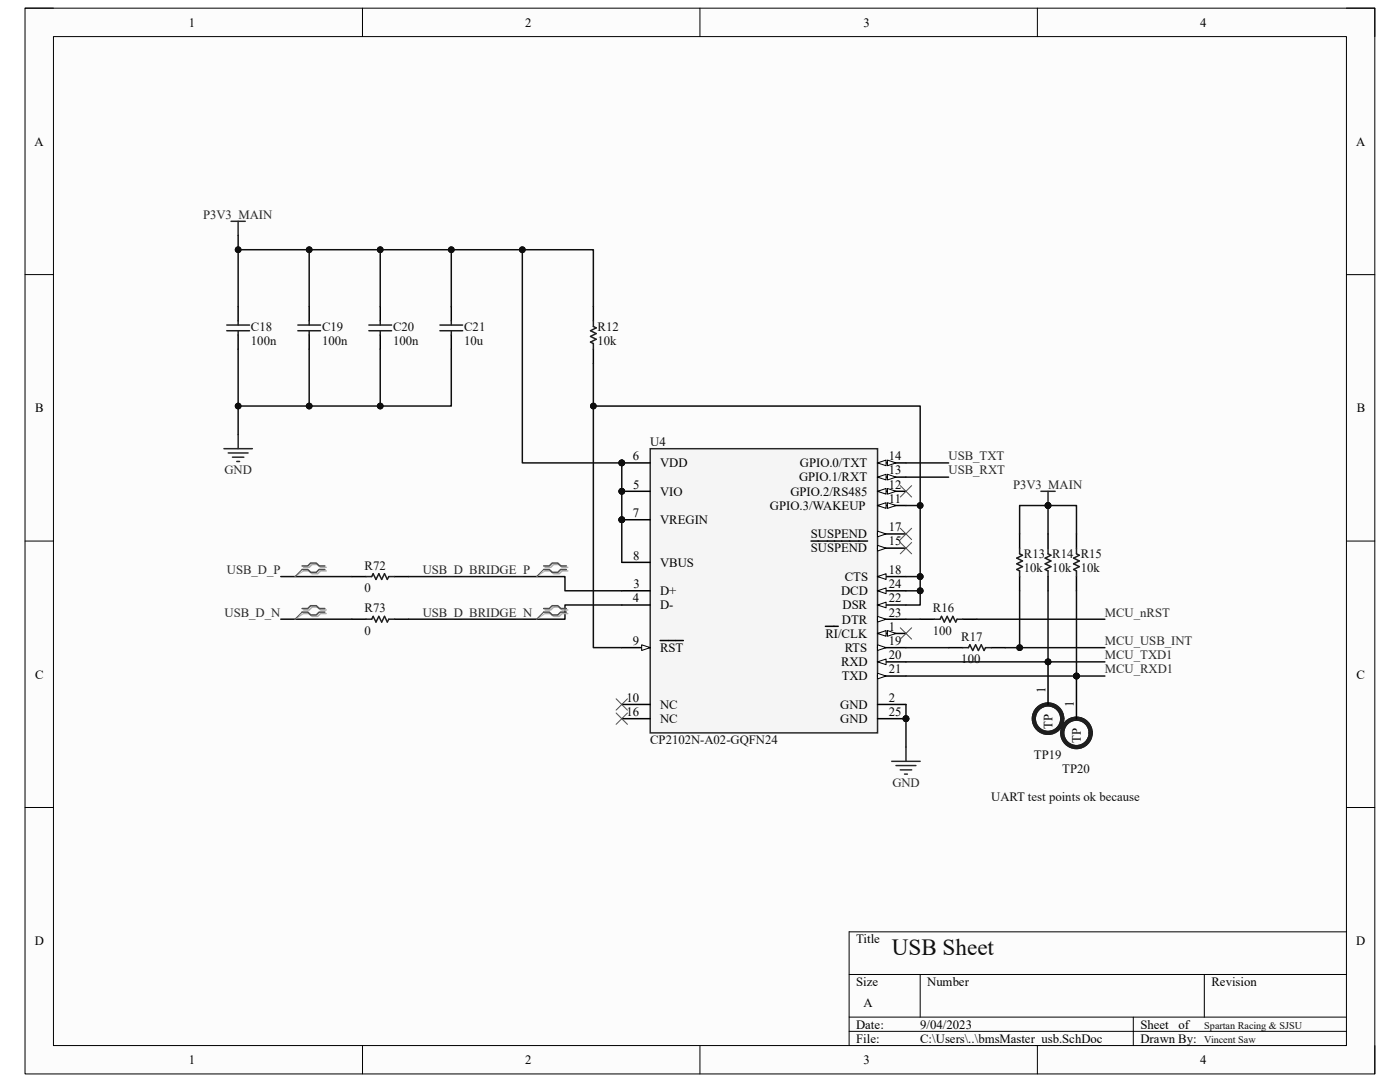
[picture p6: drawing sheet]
<svg xmlns="http://www.w3.org/2000/svg" width="279mm" height="216mm" viewBox="0 0 279 216" stroke-linecap="round" stroke-linejoin="round" font-family="sans-serif">
<path d="M5 1.6h269.4v212.7h-269.4z" fill-rule="evenodd" fill="#fcfcfc"/>
<path d="M5 1.6h269.4v212.7h-269.4z" fill="none" stroke="#000" stroke-width=".2"/>
<path d="M10.7 7.3h258v201.3h-258z" fill-rule="evenodd" fill="#fcfcfc"/>
<g fill="none" stroke="#000" stroke-width=".2">
<path d="M5 1.6h5.7M10.7 7.3h258v201.3h-258zM72.3 1.6v5.7M139.7 1.6v5.7M207 1.6v5.7M268.7 1.6h5.7v5.7M5 54.8h5.7M268.7 54.8h5.7M5 108h5.7M268.7 108h5.7M5 161.1h5.7M268.7 161.1h5.7"/>
<path d="M169.5 194.4h99.2M183.6 194.4v8.6M240.3 194.4v8.6M268.7 185.9h-99.2v22.7M72.3 208.6v5.7M139.7 208.6v5.7M169.5 203h99.2M169.5 205.8h99.2M207 208.6v5.7M226.2 203v5.6M274.4 208.6v5.7"/>
</g>
<path d="M46.1 44.2h2.8M47.5 44.2v2.8M44.7 89.5h5.7M45.5 90.4h4M46.4 91.2h2.3M47.2 92.1h.6M47.5 86.7v2.8" fill="none" stroke="#262626" stroke-width=".3"/>
<path d="M47.5 61.2v2.8M47.5 66.8v2.9M61.7 61.2v2.8M61.7 66.8v2.9M75.9 61.2v2.8M75.9 66.8v2.9M118.4 61.2v2.8M118.4 69.7v2.8" fill="none" stroke="#000" stroke-width=".3"/>
<g fill="none" stroke="#1c1c1c" stroke-width=".3">
<path d="M45.3 64.9h4.5M45.3 66h4.5M47.5 64v.9M47.5 66v.8M59.4 64.9h4.6M59.4 66h4.6M61.7 64v.9M61.7 66v.8M73.6 64.9h4.6M73.6 66h4.6M75.9 64v.9M75.9 66v.8"/>
<path d="M118.4 64v1.1l.6 .3-1.1 .6 1.1 .6-1.1 .5 1.1 .6-1.1 .6 .5 .2v1.2"/>
</g>
<circle cx="124.1" cy="92.4" r=".57" fill="#0e0e0e"/>
<circle cx="124.1" cy="92.4" r=".57" fill="none" stroke="#0e0e0e" stroke-width=".2"/>
<circle cx="124.1" cy="98" r=".57" fill="#0e0e0e"/>
<circle cx="124.1" cy="98" r=".57" fill="none" stroke="#0e0e0e" stroke-width=".2"/>
<circle cx="124.1" cy="103.7" r=".57" fill="#0e0e0e"/>
<circle cx="124.1" cy="103.7" r=".57" fill="none" stroke="#0e0e0e" stroke-width=".2"/>
<circle cx="180.8" cy="143.4" r=".57" fill="#0e0e0e"/>
<circle cx="180.8" cy="143.4" r=".57" fill="none" stroke="#0e0e0e" stroke-width=".2"/>
<path d="M129.8 89.5h45.3v56.7h-45.3z" fill-rule="evenodd" fill="#f5f5f5"/>
<path d="M129.8 89.5h45.3v56.7h-45.3z" fill="none" stroke="#262626" stroke-width=".3"/>
<path d="M124.1 129.2h5.7" fill="none" stroke="#000" stroke-width=".3"/>
<path d="M128.1 128.7l1.7 .5-1.7 .6z" fill="#fbfbfb"/>
<path d="M128.1 128.7l1.7 .5-1.7 .6z" fill="none" stroke="#000" stroke-width=".2"/>
<path d="M124.1 92.4h5.7M124.1 117.9h5.7M124.1 112.2h5.7M124.1 120.7h5.7M131.7 127.8h4.7M124.1 140.6h5.7M124.1 143.4h5.7" fill="none" stroke="#000" stroke-width=".3"/>
<circle cx="124.1" cy="92.4" r=".57" fill="#0e0e0e"/>
<circle cx="124.1" cy="92.4" r=".57" fill="none" stroke="#0e0e0e" stroke-width=".2"/>
<path d="M124.1 98h5.7" fill="none" stroke="#000" stroke-width=".3"/>
<circle cx="124.1" cy="98" r=".57" fill="#0e0e0e"/>
<circle cx="124.1" cy="98" r=".57" fill="none" stroke="#0e0e0e" stroke-width=".2"/>
<path d="M124.1 103.7h5.7" fill="none" stroke="#000" stroke-width=".3"/>
<circle cx="124.1" cy="103.7" r=".57" fill="#0e0e0e"/>
<circle cx="124.1" cy="103.7" r=".57" fill="none" stroke="#0e0e0e" stroke-width=".2"/>
<path d="M175.1 109.4h5.7" fill="none" stroke="#000" stroke-width=".3"/>
<path d="M175.1 108.8l1.7 .6-1.7 .6z" fill="#fbfbfb"/>
<path d="M175.1 108.8l1.7 .6-1.7 .6z" fill="none" stroke="#000" stroke-width=".2"/>
<path d="M161.9 108h11.2M175.1 115.1h5.7" fill="none" stroke="#000" stroke-width=".3"/>
<path d="M175.1 115.1l1.7-.6v1.1z" fill="#fbfbfb"/>
<path d="M175.1 115.1l1.7-.6v1.1z" fill="none" stroke="#000" stroke-width=".2"/>
<path d="M175.1 117.9h5.7" fill="none" stroke="#000" stroke-width=".3"/>
<path d="M175.1 117.9l1.7-.6v1.2z" fill="#fbfbfb"/>
<path d="M175.1 117.9l1.7-.6v1.2z" fill="none" stroke="#000" stroke-width=".2"/>
<path d="M175.1 120.7h5.7" fill="none" stroke="#000" stroke-width=".3"/>
<path d="M175.1 120.7l1.7-.5v1.1z" fill="#fbfbfb"/>
<path d="M175.1 120.7l1.7-.5v1.1z" fill="none" stroke="#000" stroke-width=".2"/>
<path d="M175.1 123.6h5.7" fill="none" stroke="#000" stroke-width=".3"/>
<path d="M175.1 123l1.7 .6-1.7 .5z" fill="#fbfbfb"/>
<path d="M175.1 123l1.7 .6-1.7 .5z" fill="none" stroke="#000" stroke-width=".2"/>
<path d="M175.1 140.6h5.7M175.1 143.4h5.7" fill="none" stroke="#000" stroke-width=".3"/>
<circle cx="180.8" cy="143.4" r=".57" fill="#0e0e0e"/>
<circle cx="180.8" cy="143.4" r=".57" fill="none" stroke="#0e0e0e" stroke-width=".2"/>
<path d="M175.1 92.4h5.7" fill="none" stroke="#000" stroke-width=".3"/>
<path d="M175.1 92.4l1.7-.6v1.1z" fill="#fbfbfb"/>
<path d="M175.1 92.4l1.7-.6v1.1z" fill="none" stroke="#000" stroke-width=".2"/>
<path d="M177.1 91.8l1.7 .6-1.7 .5z" fill="#fbfbfb"/>
<path d="M177.1 91.8l1.7 .6-1.7 .5z" fill="none" stroke="#000" stroke-width=".2"/>
<path d="M175.1 95.2h5.7" fill="none" stroke="#000" stroke-width=".3"/>
<path d="M175.1 95.2l1.7-.6v1.2z" fill="#fbfbfb"/>
<path d="M175.1 95.2l1.7-.6v1.2z" fill="none" stroke="#000" stroke-width=".2"/>
<path d="M177.1 94.6l1.7 .6-1.7 .6z" fill="#fbfbfb"/>
<path d="M177.1 94.6l1.7 .6-1.7 .6z" fill="none" stroke="#000" stroke-width=".2"/>
<path d="M175.1 98h5.7" fill="none" stroke="#000" stroke-width=".3"/>
<path d="M175.1 98l1.7-.5v1.1z" fill="#fbfbfb"/>
<path d="M175.1 98l1.7-.5v1.1z" fill="none" stroke="#000" stroke-width=".2"/>
<path d="M177.1 97.5l1.7 .5-1.7 .6z" fill="#fbfbfb"/>
<path d="M177.1 97.5l1.7 .5-1.7 .6z" fill="none" stroke="#000" stroke-width=".2"/>
<path d="M175.1 100.9h5.7" fill="none" stroke="#000" stroke-width=".3"/>
<path d="M175.1 100.9l1.7-.6v1.1z" fill="#fbfbfb"/>
<path d="M175.1 100.9l1.7-.6v1.1z" fill="none" stroke="#000" stroke-width=".2"/>
<path d="M177.1 100.3l1.7 .6-1.7 .5z" fill="#fbfbfb"/>
<path d="M177.1 100.3l1.7 .6-1.7 .5z" fill="none" stroke="#000" stroke-width=".2"/>
<path d="M175.1 126.4h5.7" fill="none" stroke="#000" stroke-width=".3"/>
<path d="M175.1 126.4l1.7-.6v1.2z" fill="#fbfbfb"/>
<path d="M175.1 126.4l1.7-.6v1.2z" fill="none" stroke="#000" stroke-width=".2"/>
<path d="M177.1 125.8l1.7 .6-1.7 .6z" fill="#fbfbfb"/>
<path d="M177.1 125.8l1.7 .6-1.7 .6z" fill="none" stroke="#000" stroke-width=".2"/>
<path d="M164.7 125h2.6M175.1 129.2h5.7" fill="none" stroke="#000" stroke-width=".3"/>
<path d="M175.1 128.7l1.7 .5-1.7 .6z" fill="#fbfbfb"/>
<path d="M175.1 128.7l1.7 .5-1.7 .6z" fill="none" stroke="#000" stroke-width=".2"/>
<path d="M175.1 132.1h5.7" fill="none" stroke="#000" stroke-width=".3"/>
<path d="M175.1 132.1l1.7-.6v1.1z" fill="#fbfbfb"/>
<path d="M175.1 132.1l1.7-.6v1.1z" fill="none" stroke="#000" stroke-width=".2"/>
<path d="M175.1 106.5h5.7" fill="none" stroke="#000" stroke-width=".3"/>
<path d="M175.1 106l1.7 .5-1.7 .6z" fill="#fbfbfb"/>
<path d="M175.1 106l1.7 .5-1.7 .6z" fill="none" stroke="#000" stroke-width=".2"/>
<path d="M175.1 134.9h5.7" fill="none" stroke="#000" stroke-width=".3"/>
<path d="M175.1 134.3l1.7 .6-1.7 .6z" fill="#fbfbfb"/>
<path d="M175.1 134.3l1.7 .6-1.7 .6z" fill="none" stroke="#000" stroke-width=".2"/>
<path d="M179.7 96.9l2.2 2.3M181.9 96.9l-2.2 2.3M179.7 105.4l2.2 2.3M179.7 108.2l2.2 2.3M181.9 105.4l-2.2 2.3M181.9 108.2l-2.2 2.3M123 139.4l2.2 2.3M125.2 139.4l-2.2 2.3M179.7 125.3l2.2 2.2M181.9 125.3l-2.2 2.2M123 142.3l2.2 2.2M125.2 142.3l-2.2 2.2" fill="none" stroke="#4c4c4c" stroke-width=".2"/>
<path d="M207.7 98h2.9M209.2 98v2.9M178 151.9h5.6M178.8 152.8h4M179.7 153.6h2.2M180.5 154.5h.6M180.8 149.1v2.8" fill="none" stroke="#262626" stroke-width=".3"/>
<path d="M209.2 106.5v2.9M209.2 115.1v2.8M214.8 106.5v2.9M214.8 115.1v2.8M183.6 123.6h2.9M189.3 129.2h2.9M192.2 123.6h2.8M197.8 129.2h2.8" fill="none" stroke="#000" stroke-width=".3"/>
<path d="M209.2 109.4v1.1l.5 .3-1.1 .6 1.1 .5-1.1 .6 1.1 .6-1.1 .5 .6 .3v1.2M214.8 109.4v1.1l.6 .3-1.1 .6 1.1 .5-1.1 .6 1.1 .6-1.1 .5 .5 .3v1.2M186.5 123.6h1.1l.3-.6 .6 1.1 .5-1.1 .6 1.1 .6-1.1 .5 1.1 .3-.5h1.2M192.2 129.2h1.1l.3-.5 .5 1.1 .6-1.1 .6 1.1 .5-1.1 .6 1.1 .3-.6h1.1" fill="none" stroke="#1c1c1c" stroke-width=".3"/>
<circle cx="209.2" cy="100.9" r=".57" fill="#0e0e0e"/>
<circle cx="209.2" cy="100.9" r=".57" fill="none" stroke="#0e0e0e" stroke-width=".2"/>
<path d="M203.5 106.5v2.9M203.5 115.1v2.8" fill="none" stroke="#000" stroke-width=".3"/>
<path d="M203.5 109.4v1.1l.6 .3-1.2 .6 1.2 .5-1.2 .6 1.2 .6-1.2 .5 .6 .3v1.2" fill="none" stroke="#1c1c1c" stroke-width=".3"/>
<circle cx="209.2" cy="132.1" r=".57" fill="#0e0e0e"/>
<circle cx="209.2" cy="132.1" r=".57" fill="none" stroke="#0e0e0e" stroke-width=".2"/>
<g fill="none" stroke="#1c1c1c" stroke-width=".85">
<circle cx="209.2" cy="143.4" r="2.84"/>
<circle cx="209.2" cy="143.4" r="2.83"/>
</g>
<path d="M209.2 132.1v8.5" fill="none" stroke="#000" stroke-width=".3"/>
<circle cx="209.2" cy="132.1" r=".57" fill="#0e0e0e"/>
<circle cx="209.2" cy="132.1" r=".57" fill="none" stroke="#0e0e0e" stroke-width=".2"/>
<circle cx="214.8" cy="134.9" r=".57" fill="#0e0e0e"/>
<circle cx="214.8" cy="134.9" r=".57" fill="none" stroke="#0e0e0e" stroke-width=".2"/>
<g fill="none" stroke="#1c1c1c" stroke-width=".85">
<circle cx="214.8" cy="146.2" r="2.84"/>
<circle cx="214.8" cy="146.2" r="2.83"/>
</g>
<path d="M214.8 134.9v8.5" fill="none" stroke="#000" stroke-width=".3"/>
<circle cx="214.8" cy="134.9" r=".57" fill="#0e0e0e"/>
<circle cx="214.8" cy="134.9" r=".57" fill="none" stroke="#0e0e0e" stroke-width=".2"/>
<path d="M90.1 61.2v2.8M90.1 66.8v2.9" fill="none" stroke="#000" stroke-width=".3"/>
<path d="M87.8 64.9h4.5M87.8 66h4.5M90.1 64v.9M90.1 66v.8" fill="none" stroke="#1c1c1c" stroke-width=".3"/>
<path d="M47.5 49.8h14.2v11.4" fill="none" stroke="#0e0e0e" stroke-width=".3"/>
<circle cx="47.5" cy="49.8" r=".57" fill="#0e0e0e"/>
<circle cx="47.5" cy="49.8" r=".57" fill="none" stroke="#0e0e0e" stroke-width=".2"/>
<circle cx="61.7" cy="49.8" r=".57" fill="#0e0e0e"/>
<circle cx="61.7" cy="49.8" r=".57" fill="none" stroke="#0e0e0e" stroke-width=".2"/>
<path d="M61.7 49.8h14.2" fill="none" stroke="#0e0e0e" stroke-width=".3"/>
<circle cx="75.9" cy="49.8" r=".57" fill="#0e0e0e"/>
<circle cx="75.9" cy="49.8" r=".57" fill="none" stroke="#0e0e0e" stroke-width=".2"/>
<circle cx="61.7" cy="49.8" r=".57" fill="#0e0e0e"/>
<circle cx="61.7" cy="49.8" r=".57" fill="none" stroke="#0e0e0e" stroke-width=".2"/>
<path d="M61.7 69.7v11.3h-14.2" fill="none" stroke="#0e0e0e" stroke-width=".3"/>
<circle cx="47.5" cy="81" r=".57" fill="#0e0e0e"/>
<circle cx="47.5" cy="81" r=".57" fill="none" stroke="#0e0e0e" stroke-width=".2"/>
<circle cx="61.7" cy="81" r=".57" fill="#0e0e0e"/>
<circle cx="61.7" cy="81" r=".57" fill="none" stroke="#0e0e0e" stroke-width=".2"/>
<path d="M75.9 69.7v11.3h-14.2" fill="none" stroke="#0e0e0e" stroke-width=".3"/>
<circle cx="75.9" cy="81" r=".57" fill="#0e0e0e"/>
<circle cx="75.9" cy="81" r=".57" fill="none" stroke="#0e0e0e" stroke-width=".2"/>
<circle cx="61.7" cy="81" r=".57" fill="#0e0e0e"/>
<circle cx="61.7" cy="81" r=".57" fill="none" stroke="#0e0e0e" stroke-width=".2"/>
<path d="M104.2 49.8v42.6h19.9" fill="none" stroke="#0e0e0e" stroke-width=".3"/>
<circle cx="104.2" cy="49.8" r=".57" fill="#0e0e0e"/>
<circle cx="104.2" cy="49.8" r=".57" fill="none" stroke="#0e0e0e" stroke-width=".2"/>
<circle cx="124.1" cy="92.4" r=".57" fill="#0e0e0e"/>
<circle cx="124.1" cy="92.4" r=".57" fill="none" stroke="#0e0e0e" stroke-width=".2"/>
<path d="M124.1 92.4v11.3" fill="none" stroke="#0e0e0e" stroke-width=".3"/>
<circle cx="124.1" cy="92.4" r=".57" fill="#0e0e0e"/>
<circle cx="124.1" cy="92.4" r=".57" fill="none" stroke="#0e0e0e" stroke-width=".2"/>
<circle cx="124.1" cy="98" r=".57" fill="#0e0e0e"/>
<circle cx="124.1" cy="98" r=".57" fill="none" stroke="#0e0e0e" stroke-width=".2"/>
<circle cx="124.1" cy="103.7" r=".57" fill="#0e0e0e"/>
<circle cx="124.1" cy="103.7" r=".57" fill="none" stroke="#0e0e0e" stroke-width=".2"/>
<path d="M124.1 103.7v8.5" fill="none" stroke="#0e0e0e" stroke-width=".3"/>
<circle cx="124.1" cy="103.7" r=".57" fill="#0e0e0e"/>
<circle cx="124.1" cy="103.7" r=".57" fill="none" stroke="#0e0e0e" stroke-width=".2"/>
<path d="M180.8 140.6v2.8" fill="none" stroke="#0e0e0e" stroke-width=".3"/>
<circle cx="180.8" cy="143.4" r=".57" fill="#0e0e0e"/>
<circle cx="180.8" cy="143.4" r=".57" fill="none" stroke="#0e0e0e" stroke-width=".2"/>
<path d="M180.8 143.4v5.7" fill="none" stroke="#0e0e0e" stroke-width=".3"/>
<circle cx="180.8" cy="143.4" r=".57" fill="#0e0e0e"/>
<circle cx="180.8" cy="143.4" r=".57" fill="none" stroke="#0e0e0e" stroke-width=".2"/>
<path d="M183.6 115.1v2.8M180.8 129.2h8.5M180.8 123.6h2.8" fill="none" stroke="#0e0e0e" stroke-width=".3"/>
<circle cx="183.6" cy="115.1" r=".57" fill="#0e0e0e"/>
<circle cx="183.6" cy="115.1" r=".57" fill="none" stroke="#0e0e0e" stroke-width=".2"/>
<circle cx="183.6" cy="117.9" r=".57" fill="#0e0e0e"/>
<circle cx="183.6" cy="117.9" r=".57" fill="none" stroke="#0e0e0e" stroke-width=".2"/>
<path d="M209.2 100.9v5.6" fill="none" stroke="#0e0e0e" stroke-width=".3"/>
<circle cx="209.2" cy="100.9" r=".57" fill="#0e0e0e"/>
<circle cx="209.2" cy="100.9" r=".57" fill="none" stroke="#0e0e0e" stroke-width=".2"/>
<path d="M209.2 100.9h5.6v5.6" fill="none" stroke="#0e0e0e" stroke-width=".3"/>
<circle cx="209.2" cy="100.9" r=".57" fill="#0e0e0e"/>
<circle cx="209.2" cy="100.9" r=".57" fill="none" stroke="#0e0e0e" stroke-width=".2"/>
<path d="M214.8 117.9v17M195 123.6h25.5" fill="none" stroke="#0e0e0e" stroke-width=".3"/>
<circle cx="214.8" cy="134.9" r=".57" fill="#0e0e0e"/>
<circle cx="214.8" cy="134.9" r=".57" fill="none" stroke="#0e0e0e" stroke-width=".2"/>
<path d="M209.2 117.9v14.2" fill="none" stroke="#0e0e0e" stroke-width=".3"/>
<circle cx="209.2" cy="132.1" r=".57" fill="#0e0e0e"/>
<circle cx="209.2" cy="132.1" r=".57" fill="none" stroke="#0e0e0e" stroke-width=".2"/>
<path d="M209.2 100.9h-5.7v5.6" fill="none" stroke="#0e0e0e" stroke-width=".3"/>
<circle cx="209.2" cy="100.9" r=".57" fill="#0e0e0e"/>
<circle cx="209.2" cy="100.9" r=".57" fill="none" stroke="#0e0e0e" stroke-width=".2"/>
<path d="M203.5 117.9v11.3" fill="none" stroke="#0e0e0e" stroke-width=".3"/>
<circle cx="203.5" cy="129.2" r=".57" fill="#0e0e0e"/>
<circle cx="203.5" cy="129.2" r=".57" fill="none" stroke="#0e0e0e" stroke-width=".2"/>
<path d="M180.8 95.2h8.5M180.8 92.4h8.5M180.8 134.9h39.7" fill="none" stroke="#0e0e0e" stroke-width=".3"/>
<circle cx="214.8" cy="134.9" r=".57" fill="#0e0e0e"/>
<circle cx="214.8" cy="134.9" r=".57" fill="none" stroke="#0e0e0e" stroke-width=".2"/>
<path d="M180.8 132.1h39.7" fill="none" stroke="#0e0e0e" stroke-width=".3"/>
<circle cx="209.2" cy="132.1" r=".57" fill="#0e0e0e"/>
<circle cx="209.2" cy="132.1" r=".57" fill="none" stroke="#0e0e0e" stroke-width=".2"/>
<path d="M200.6 129.2h19.9" fill="none" stroke="#0e0e0e" stroke-width=".3"/>
<circle cx="203.5" cy="129.2" r=".57" fill="#0e0e0e"/>
<circle cx="203.5" cy="129.2" r=".57" fill="none" stroke="#0e0e0e" stroke-width=".2"/>
<path d="M180.8 100.9h2.8" fill="none" stroke="#0e0e0e" stroke-width=".3"/>
<circle cx="183.6" cy="100.9" r=".57" fill="#0e0e0e"/>
<circle cx="183.6" cy="100.9" r=".57" fill="none" stroke="#0e0e0e" stroke-width=".2"/>
<path d="M180.8 115.1h2.8" fill="none" stroke="#0e0e0e" stroke-width=".3"/>
<circle cx="183.6" cy="115.1" r=".57" fill="#0e0e0e"/>
<circle cx="183.6" cy="115.1" r=".57" fill="none" stroke="#0e0e0e" stroke-width=".2"/>
<path d="M118.4 72.5v56.7h5.7" fill="none" stroke="#0e0e0e" stroke-width=".3"/>
<circle cx="118.4" cy="81" r=".57" fill="#0e0e0e"/>
<circle cx="118.4" cy="81" r=".57" fill="none" stroke="#0e0e0e" stroke-width=".2"/>
<path d="M118.4 81h65.2v34.1" fill="none" stroke="#0e0e0e" stroke-width=".3"/>
<circle cx="118.4" cy="81" r=".57" fill="#0e0e0e"/>
<circle cx="118.4" cy="81" r=".57" fill="none" stroke="#0e0e0e" stroke-width=".2"/>
<circle cx="183.6" cy="100.9" r=".57" fill="#0e0e0e"/>
<circle cx="183.6" cy="100.9" r=".57" fill="none" stroke="#0e0e0e" stroke-width=".2"/>
<circle cx="183.6" cy="115.1" r=".57" fill="#0e0e0e"/>
<circle cx="183.6" cy="115.1" r=".57" fill="none" stroke="#0e0e0e" stroke-width=".2"/>
<path d="M180.8 117.9h2.8" fill="none" stroke="#0e0e0e" stroke-width=".3"/>
<circle cx="183.6" cy="117.9" r=".57" fill="#0e0e0e"/>
<circle cx="183.6" cy="117.9" r=".57" fill="none" stroke="#0e0e0e" stroke-width=".2"/>
<path d="M183.6 117.9v2.8h-2.8" fill="none" stroke="#0e0e0e" stroke-width=".3"/>
<circle cx="183.6" cy="117.9" r=".57" fill="#0e0e0e"/>
<circle cx="183.6" cy="117.9" r=".57" fill="none" stroke="#0e0e0e" stroke-width=".2"/>
<path d="M47.5 69.7v17" fill="none" stroke="#0e0e0e" stroke-width=".3"/>
<circle cx="47.5" cy="81" r=".57" fill="#0e0e0e"/>
<circle cx="47.5" cy="81" r=".57" fill="none" stroke="#0e0e0e" stroke-width=".2"/>
<path d="M47.5 47v14.2" fill="none" stroke="#0e0e0e" stroke-width=".3"/>
<circle cx="47.5" cy="49.8" r=".57" fill="#0e0e0e"/>
<circle cx="47.5" cy="49.8" r=".57" fill="none" stroke="#0e0e0e" stroke-width=".2"/>
<path d="M75.9 61.2v-11.4h42.5v11.4" fill="none" stroke="#0e0e0e" stroke-width=".3"/>
<circle cx="75.9" cy="49.8" r=".57" fill="#0e0e0e"/>
<circle cx="75.9" cy="49.8" r=".57" fill="none" stroke="#0e0e0e" stroke-width=".2"/>
<circle cx="90.1" cy="49.8" r=".57" fill="#0e0e0e"/>
<circle cx="90.1" cy="49.8" r=".57" fill="none" stroke="#0e0e0e" stroke-width=".2"/>
<circle cx="104.2" cy="49.8" r=".57" fill="#0e0e0e"/>
<circle cx="104.2" cy="49.8" r=".57" fill="none" stroke="#0e0e0e" stroke-width=".2"/>
<path d="M90.1 69.7v11.3h-14.2" fill="none" stroke="#0e0e0e" stroke-width=".3"/>
<circle cx="75.9" cy="81" r=".57" fill="#0e0e0e"/>
<circle cx="75.9" cy="81" r=".57" fill="none" stroke="#0e0e0e" stroke-width=".2"/>
<path d="M90.1 49.8v11.4" fill="none" stroke="#0e0e0e" stroke-width=".3"/>
<circle cx="90.1" cy="49.8" r=".57" fill="#0e0e0e"/>
<circle cx="90.1" cy="49.8" r=".57" fill="none" stroke="#0e0e0e" stroke-width=".2"/>
<path d="M70.2 115.1h2.9M78.7 115.1h2.9M70.2 123.6h2.9M78.7 123.6h2.9" fill="none" stroke="#000" stroke-width=".3"/>
<path d="M73.1 115.1h1.1l.3-.6 .5 1.1 .6-1.1 .6 1.1 .5-1.1 .6 1.1 .3-.5h1.1M73.1 123.6h1.1l.3-.6 .5 1.1 .6-1.1 .6 1.1 .5-1.1 .6 1.1 .3-.5h1.1" fill="none" stroke="#1c1c1c" stroke-width=".3"/>
<path d="M56 115.1h14.2M81.6 115.1h31.1v2.8h11.4M56 123.6h14.2M124.1 120.7h-11.4v2.9h-31.1" fill="none" stroke="#0e0e0e" stroke-width=".3"/>
<path d="M60.6 113.2h1.1l.6-.6h1.1l.6 .6h1.1M60.6 113.9h1.1l.6 .6h1.1l.6-.6h1.1M108.8 113.2h1.1l.6-.6h1.1l.6 .6h1.1M108.8 113.9h1.1l.6 .6h1.1l.6-.6h1.1M60.6 121.7h1.1l.6-.6h1.1l.6 .6h1.1M60.6 122.4h1.1l.6 .6h1.1l.6-.6h1.1M108.8 121.7h1.1l.6-.6h1.1l.6 .6h1.1M108.8 122.4h1.1l.6 .6h1.1l.6-.6h1.1" fill="none" stroke="#aeaeae" stroke-width=".3"/>
<path d="M60.6 113.9l-1.7 1.2M108.8 113.9l-1.7 1.2M60.6 122.4l-1.7 1.2M108.8 122.4l-1.7 1.2" fill="none" stroke="#aeaeae" stroke-width=".2"/>
<path d="M60.3 112.9h1.1l.6-.5h1.1l.6 .5h1.1M60.3 113.6h1.1l.6 .6h1.1l.6-.6h1.1M108.5 112.9h1.1l.6-.5h1.1l.6 .5h1.1M108.5 113.6h1.1l.6 .6h1.1l.6-.6h1.1M60.3 121.4h1.1l.6-.5h1.1l.6 .5h1.1M60.3 122.1h1.1l.6 .6h1.1l.6-.6h1.1M108.5 121.4h1.1l.6-.5h1.1l.6 .5h1.1M108.5 122.1h1.1l.6 .6h1.1l.6-.6h1.1" fill="none" stroke="#4c4c4c" stroke-width=".3"/>
<path d="M60.3 113.6l-1.4 1.5M108.5 113.6l-1.4 1.5M60.3 122.1l-1.4 1.5M108.5 122.1l-1.4 1.5" fill="none" stroke="#4c4c4c" stroke-width=".2"/>
<text font-size="4.6" fill="#0e0e0e" x="178" y="190.6">USB Sheet</text>
<g font-size="2.5">
<text x="37.7" y="5.3">1</text>
<text x="104.8" y="5.3">2</text>
<text x="172.3" y="5.3">3</text>
<text x="239.5" y="5.3">4</text>
<text x="6.9" y="29.1">A</text>
<text x="270.6" y="29.1">A</text>
<text x="7" y="82.3">B</text>
<text x="270.8" y="82.3">B</text>
<text x="126.3" y="91.8">6</text>
<text x="131.7" y="93.2">VDD</text>
<text x="159.6" y="93.2">GPIO.0/TXT</text>
<text x="177.4" y="91.8">14</text>
<text x="177.4" y="94.7">13</text>
<text x="126.4" y="97.5">5</text>
<text x="131.7" y="98.9">VIO</text>
<text x="153.7" y="101.7">GPIO.3/WAKEUP</text>
<text x="157.7" y="98.9">GPIO.2/RS485</text>
<text x="159.5" y="96.1">GPIO.1/RXT</text>
<text x="177.4" y="97.5">12</text>
<text x="177.4" y="100.3">11</text>
<text x="126.3" y="103.2">7</text>
<text x="131.7" y="104.6">VREGIN</text>
<text x="161.8" y="107.4">SUSPEND</text>
<text x="177.4" y="106">17</text>
<text x="126.4" y="111.7">8</text>
<text x="131.7" y="113.1">VBUS</text>
<text x="161.8" y="110.2">SUSPEND</text>
<text x="177.4" y="108.8">15</text>
<text x="126.4" y="117.3">3</text>
<text x="131.7" y="118.7">D+</text>
<text x="167.9" y="118.7">DCD</text>
<text x="168.6" y="115.9">CTS</text>
<text x="177.4" y="114.5">18</text>
<text x="177.4" y="117.3">24</text>
<text x="126.3" y="120.2">4</text>
<text x="131.7" y="121.6">D-</text>
<text x="168" y="124.4">DTR</text>
<text x="168.1" y="121.6">DSR</text>
<text x="177.4" y="120.2">22</text>
<text x="177.4" y="123">23</text>
<text x="177.4" y="125.9">1</text>
<text x="126.3" y="128.7">9</text>
<text x="131.7" y="130.1">RST</text>
<text x="164.7" y="127.3">RI/CLK</text>
<text x="168.6" y="130.1">RTS</text>
<text x="177.4" y="128.7">19</text>
<text x="177.4" y="131.5">20</text>
<text x="7" y="135.4">C</text>
<text x="167.9" y="132.9">RXD</text>
<text x="168" y="135.8">TXD</text>
<text x="177.4" y="134.4">21</text>
<text x="270.7" y="135.4">C</text>
<text x="125" y="140">10</text>
<text x="125" y="142.9">16</text>
<text x="131.7" y="141.4">NC</text>
<text x="167.7" y="141.4">GND</text>
<text x="177.4" y="140">2</text>
<text x="177.4" y="142.9">25</text>
<text x="208.6" y="138.3" transform="rotate(-90 208.6 138.3)">1</text>
<text x="214.3" y="141.1" transform="rotate(-90 214.3 141.1)">1</text>
<text x="131.7" y="144.3">NC</text>
<text x="167.7" y="144.3">GND</text>
<text x="210" y="145.5" transform="rotate(-90 210 145.5)">TP</text>
<text x="215.7" y="148.3" transform="rotate(-90 215.7 148.3)">TP</text>
<text x="6.9" y="188.6">D</text>
<text x="170.9" y="188.2">Title</text>
<text x="270.7" y="188.6">D</text>
<text x="170.9" y="196.7">Size</text>
<text x="185" y="196.7">Number</text>
<text x="241.8" y="196.7">Revision</text>
<text x="172.3" y="201">A</text>
<text x="170.9" y="205.2">Date:</text>
<text x="170.9" y="208.1">File:</text>
<text x="183.6" y="205.2">9/04/2023</text>
<text x="183.7" y="208.1">C:\Users\..\bmsMaster_usb.SchDoc</text>
<text x="227.6" y="205.2">Sheet</text>
<text x="227.6" y="208.1">Drawn By:</text>
<text x="235.2" y="205.2">of</text>
<text x="37.7" y="212.3">1</text>
<text x="104.8" y="212.3">2</text>
<text x="172.3" y="212.3">3</text>
<text x="239.5" y="212.3">4</text>
</g>
<g font-size="2.5" fill="#262626">
<text x="40.6" y="43.6">P3V3_MAIN</text>
<text x="44.8" y="94.7">GND</text>
<text x="189.3" y="91.8">USB_TXT</text>
<text x="189.3" y="94.7">USB_RXT</text>
<text x="202.2" y="97.5">P3V3_MAIN</text>
<text x="45.3" y="114.5">USB_D_P</text>
<text x="84.4" y="114.5">USB_D_BRIDGE_P</text>
<text x="44.8" y="123">USB_D_N</text>
<text x="84.4" y="123">USB_D_BRIDGE_N</text>
<text x="220.5" y="123">MCU_nRST</text>
<text x="220.5" y="131.5">MCU_TXD1</text>
<text x="220.5" y="128.7">MCU_USB_INT</text>
<text x="220.5" y="134.4">MCU_RXD1</text>
<text x="178.1" y="157">GND</text>
</g>
<g font-size="2.5" fill="#0e0e0e">
<text x="50.1" y="66">C18</text>
<text x="64.3" y="66">C19</text>
<text x="78.4" y="66">C20</text>
<text x="92.6" y="66">C21</text>
<text x="119.3" y="66">R12</text>
<text x="50.1" y="68.8">100n</text>
<text x="64.3" y="68.8">100n</text>
<text x="78.4" y="68.8">100n</text>
<text x="92.6" y="68.8">10u</text>
<text x="119.3" y="68.8">10k</text>
<text x="129.8" y="89">U4</text>
<text x="72.8" y="113.7">R72</text>
<text x="204.3" y="111.4">R13 R14 R15</text>
<text x="72.8" y="118.2">0</text>
<text x="204.3" y="114.2">10k</text>
<text x="210" y="114.2">10k</text>
<text x="215.7" y="114.2">10k</text>
<text x="72.8" y="122.2">R73</text>
<text x="186.2" y="122.2">R16</text>
<text x="72.8" y="126.7">0</text>
<text x="186.2" y="126.7">100</text>
<text x="191.9" y="127.8">R17</text>
<text x="191.9" y="132.4">100</text>
<text x="129.8" y="148.5">CP2102N-A02-GQFN24</text>
<text x="206.3" y="151.4">TP19</text>
<text x="212" y="154.2">TP20</text>
<text x="197.8" y="159.9">UART test points ok because</text>
</g>
<g font-size="2" fill="#0e0e0e">
<text x="240.3" y="205.4">Spartan Racing &amp; SJSU</text>
<text x="240.3" y="208.2">Vincent Saw</text>
</g>
</svg>
